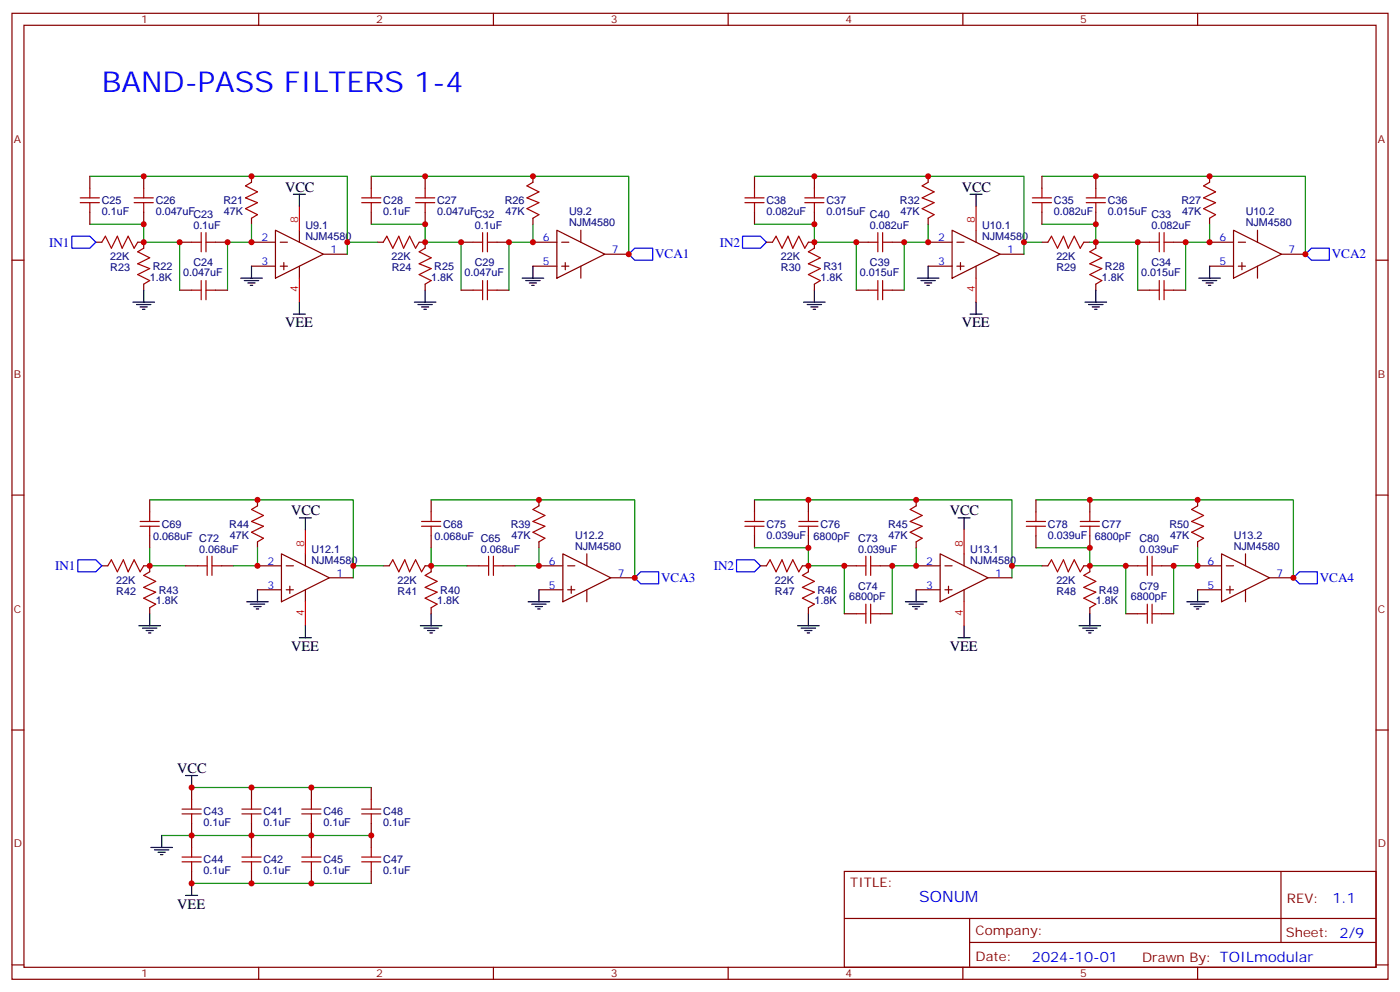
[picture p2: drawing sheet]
<svg xmlns="http://www.w3.org/2000/svg" width="412mm" height="292mm" viewBox="0 0 412 292" stroke-linecap="round" stroke-linejoin="round" font-family="sans-serif">
<g fill="none" stroke="#870000" stroke-width=".35">
<path d="M3.5 3.9h405.4v284.4h-405.4zM7.1 7.4h398.2v277.3h-398.2zM76.2 3.9v3.5M145.3 3.9v3.5M214.5 3.9v3.5M283.6 3.9v3.5M352.8 3.9v3.5M26.5 51.9v3.5M42.3 51.9v3.5M74.1 51.9v1.8M109.4 51.9v3.5M125.2 51.9v3.5"/>
<path d="M157 51.9v1.8M222.2 51.9v3.5M239.9 51.9v3.5M273.4 51.9v1.8M306.9 51.9v3.5M322.8 51.9v3.5M356.3 51.9v1.8M3.5 76.6h3.6M26.5 62.5v3.5M28.2 71.3h1.8M40.6 71.3h1.7v1.8M42.3 62.5v3.5"/>
<path d="M52.9 71.3h3.5M63.5 71.3h3.5M74.1 71.3h7M74.1 78.4h7M74.1 64.2v1.8M81.1 67.8l14.1 7-14.1 7.1zM82.5 71.3h2.2M82.5 78.4h2.2M83.6 77.3v2.1M88.2 67.8v3.5M88.2 78.4v3.5M95.2 74.8h7.1"/>
<path d="M109.4 62.5v3.5M111.1 71.3h1.8M123.5 71.3h1.7v1.8M125.2 62.5v3.5M135.8 71.3h3.5M146.4 71.3h3.5M157 71.3h7M157 78.4h7M157 64.2v1.8M164 67.8l14.2 7-14.2 7.1zM165.5 71.3h2.1M165.5 78.4h2.1"/>
<path d="M166.5 77.3v2.1M171.1 67.8v3.5M171.1 78.4v3.5M178.2 74.8h7M222.2 62.5v3.5M225.8 71.3h1.7M238.1 71.3h1.8v1.8M239.9 62.5v3.5M252.2 71.3h3.6M262.8 71.3h3.5M273.4 71.3h7.1M273.4 78.4h7.1"/>
<path d="M273.4 64.2v1.8M280.5 67.8l14.1 7-14.1 7.1zM281.9 71.3h2.1M281.9 78.4h2.1M282.9 77.3v2.1M287.5 67.8v3.5M287.5 78.4v3.5M294.6 74.8h7M306.9 71.3h1.8M306.9 62.5v3.5M319.3 71.3h1.7M322.8 62.5v3.5"/>
<path d="M322.8 71.3v1.8M335.1 71.3h3.6M345.7 71.3h3.5M356.3 71.3h7.1M356.3 78.4h7.1M356.3 64.2v1.8M363.4 67.8l14.1 7-14.1 7.1zM364.8 71.3h2.1M364.8 78.4h2.1M365.8 77.3v2.1M370.4 67.8v3.5M370.4 78.4v3.5"/>
<path d="M377.5 74.8h7M405.3 76.6h3.6M42.3 83.6v1.8M52.9 85.4h3.5M63.5 85.4h3.5M125.2 83.6v1.8M135.8 85.4h3.5M146.4 85.4h3.5M239.9 83.6v1.8M252.2 85.4h3.6M262.8 85.4h3.5M322.8 83.6v1.8"/>
<path d="M335.1 85.4h3.6M345.7 85.4h3.5M3.5 145.7h3.6M44.1 147.1v3.6M44.1 157.7v3.6M75.8 147.1v1.8M75.8 159.5v1.8M127 147.1v3.6M127 157.7v3.6M158.7 147.1v1.8M158.7 159.5v1.8M222.2 147.1v3.6"/>
<path d="M222.2 157.7v3.6M238.1 147.1v3.6M238.1 157.7v3.6M269.9 147.1v1.8M269.9 159.5v1.8M305.2 147.1v3.6M305.2 157.7v3.6M321 147.1v3.6M321 157.7v3.6M352.8 147.1v1.8M352.8 159.5v1.8M405.3 145.7h3.6"/>
<path d="M30 166.5h1.7M42.3 166.5h1.8v1.8M44.1 178.9v1.8M54.7 166.5h3.5M65.3 166.5h3.5M75.8 166.5h7.1M75.8 173.6h7.1M82.9 163l14.1 7.1-14.1 7zM84.3 166.5h2.1M84.3 173.6h2.1M85.4 172.5v2.2M90 163v3.5"/>
<path d="M90 173.6v3.5M97 170.1h7.1M112.9 166.5h1.8M125.2 166.5h1.8v1.8M127 178.9v1.8M137.6 166.5h3.5M148.2 166.5h3.5M158.7 166.5h7.1M158.7 173.6h7.1M165.8 163l14.1 7.1-14.1 7zM167.2 166.5h2.1M167.2 173.6h2.1"/>
<path d="M168.3 172.5v2.2M172.9 163v3.5M172.9 173.6v3.5M179.9 170.1h7.1M224 166.5h1.8M236.4 166.5h1.7v1.8M238.1 178.9v1.8M248.7 166.5h3.5M259.3 166.5h3.5M269.9 166.5h7M269.9 173.6h7M276.9 163l14.1 7.1-14.1 7z"/>
<path d="M278.3 166.5h2.2M278.3 173.6h2.2M279.4 172.5v2.2M284 163v3.5M284 173.6v3.5M291 170.1h7.1M306.9 166.5h1.8M319.3 166.5h1.7v1.8M321 178.9v1.8M331.6 166.5h3.5M342.2 166.5h3.5M352.8 166.5h7"/>
<path d="M352.8 173.6h7M359.8 163l14.1 7.1-14.1 7zM361.2 166.5h2.2M361.2 173.6h2.2M362.3 172.5v2.2M366.9 163v3.5M366.9 173.6v3.5M373.9 170.1h7.1M248.7 180.7h3.5M259.3 180.7h3.5M331.6 180.7h3.5M342.2 180.7h3.5"/>
<path d="M3.5 214.9h3.6M405.3 214.9h3.6M56.4 231.8v3.5M74.1 231.8v3.5M91.7 231.8v3.5M109.4 231.8v3.5M56.4 242.4v7M56.4 256.5v3.5M74.1 242.4v7M74.1 256.5v3.5M91.7 242.4v7M91.7 256.5v3.5"/>
<path d="M109.4 242.4v7M109.4 256.5v3.5M248.7 256.5h156.6v28.2h-156.6zM377.3 256.5v20.9M248.7 270.4h156.5M285.6 277.4h119.6M285.6 270.4v14.1M3.5 284h3.6M76.2 284.7v3.6M145.3 284.7v3.6M214.5 284.7v3.6M283.6 284.7v3.6"/>
<path d="M352.8 284.7v3.6M405.3 284h3.6"/>
</g>
<path d="M88.2 60.7v7.1M287.5 60.7v7.1M88.2 81.9v7M287.5 81.9v7M90 156v7M284 156v7M90 177.1v7.1M284 177.1v7.1" fill="none" stroke="#f00" stroke-width=".35"/>
<g fill="none" stroke="#000" stroke-width=".35">
<path d="M86.4 57.2h3.6M88.2 57.2v3.5M285.8 57.2h3.5M287.5 57.2v3.5M74.1 78.4v3.5M157 78.4v3.5M273.4 78.4v3.5M356.3 78.4v3.5M39.2 88.9h6.3M40.2 89.6h4.2M41.3 90.3h2.1M42 91.1h.7"/>
<path d="M42.3 85.4v3.5M70.9 81.9h6.4M72 82.6h4.2M73 83.3h2.1M73.7 84h.7M86.4 92.5h3.6M88.2 88.9v3.6M122.1 88.9h6.3M123.1 89.6h4.3M124.2 90.3h2.1M124.9 91.1h.7M125.2 85.4v3.5"/>
<path d="M153.8 81.9h6.4M154.9 82.6h4.2M155.9 83.3h2.1M156.6 84h.7M236.7 88.9h6.4M237.8 89.6h4.2M238.8 90.3h2.1M239.5 91.1h.7M239.9 85.4v3.5M270.2 81.9h6.4M271.3 82.6h4.2M272.3 83.3h2.2"/>
<path d="M273 84h.8M285.8 92.5h3.5M287.5 88.9v3.6M319.6 88.9h6.4M320.7 89.6h4.2M321.7 90.3h2.1M322.4 91.1h.7M322.8 85.4v3.5M353.1 81.9h6.4M354.2 82.6h4.2M355.2 83.3h2.2M356 84h.7"/>
<path d="M88.2 152.4h3.5M90 152.4v3.6M282.2 152.4h3.6M284 152.4v3.6M72.7 177.1h6.3M73.7 177.8h4.3M74.8 178.5h2.1M75.5 179.2h.7M75.8 173.6v3.5M155.6 177.1h6.3M156.6 177.8h4.3M157.7 178.5h2.1"/>
<path d="M158.4 179.2h.7M158.7 173.6v3.5M266.7 177.1h6.3M267.8 177.8h4.2M268.8 178.5h2.1M269.5 179.2h.7M269.9 173.6v3.5M349.6 177.1h6.4M350.7 177.8h4.2M351.7 178.5h2.1M352.4 179.2h.7M352.8 173.6v3.5"/>
<path d="M40.9 184.2h6.4M42 184.9h4.2M43 185.6h2.2M43.7 186.3h.7M44.1 180.7v3.5M88.2 187.7h3.5M90 184.2v3.5M123.8 184.2h6.4M124.9 184.9h4.2M125.9 185.6h2.2M126.6 186.3h.8M127 180.7v3.5"/>
<path d="M234.9 184.2h6.4M236 184.9h4.2M237.1 185.6h2.1M237.8 186.3h.7M238.1 180.7v3.5M282.2 187.7h3.6M284 184.2v3.5M317.9 184.2h6.3M318.9 184.9h4.2M320 185.6h2.1M320.7 186.3h.7M321 180.7v3.5"/>
<path d="M54.7 228.3h3.5M56.4 228.3v3.5M44.4 249.4h6.4M45.5 250.2h4.2M46.6 250.9h2.1M47.3 251.6h.7M47.6 245.9v3.5M54.7 263.6h3.5M56.4 260v3.6"/>
</g>
<g fill="none" stroke="#a10000" stroke-width=".35">
<path d="M23.6 58.2h5.7M23.6 59.7h5.7M26.5 55.4v2.8M26.5 59.7v2.8M39.5 58.2h5.7M39.5 59.7h5.7M42.3 55.4v2.8M42.3 59.7v2.8M74.1 53.7l-1.8 1 3.5 1.8-3.5 1.7 3.5 1.5-3.5 1.7 3.5 1.8-1.7 1M106.5 58.2h5.7M106.5 59.7h5.7M109.4 55.4v2.8"/>
<path d="M109.4 59.7v2.8M122.4 58.2h5.7M122.4 59.7h5.7M125.2 55.4v2.8M125.2 59.7v2.8M157 53.7l-1.8 1 3.5 1.8-3.5 1.7 3.5 1.5-3.5 1.7 3.5 1.8-1.7 1M219.4 58.2h5.7M219.4 59.7h5.7M222.2 55.4v2.8M222.2 59.7v2.8M237.1 58.2h5.6M237.1 59.7h5.6"/>
<path d="M239.9 55.4v2.8M239.9 59.7v2.8M273.4 53.7l-1.8 1 3.6 1.8-3.6 1.7 3.6 1.5-3.6 1.7 3.6 1.8-1.8 1M304.1 58.2h5.6M304.1 59.7h5.6M306.9 55.4v2.8M306.9 59.7v2.8M320 58.2h5.6M320 59.7h5.6M322.8 55.4v2.8M322.8 59.7v2.8M356.3 53.7l-1.8 1 3.6 1.8-3.6 1.7 3.6 1.5-3.6 1.7 3.6 1.8-1.8 1"/>
<path d="M30 71.3l1-1.8 1.8 3.6 1.8-3.6 1.4 3.6 1.7-3.6 1.8 3.6 1.1-1.8M42.3 73.1l-1.7 1 3.5 1.8-3.5 1.7 3.5 1.5-3.5 1.7 3.5 1.8-1.8 1M56.4 71.3h2.9M59.3 68.5v5.6M60.7 71.3h2.8M60.7 68.5v5.6M112.9 71.3l1-1.8 1.8 3.6 1.8-3.6 1.4 3.6 1.7-3.6 1.8 3.6 1.1-1.8M125.2 73.1l-1.7 1 3.5 1.8-3.5 1.7 3.5 1.5-3.5 1.7 3.5 1.8-1.8 1M139.3 71.3h2.9M142.2 68.5v5.6M143.6 71.3h2.8M143.6 68.5v5.6"/>
<path d="M227.5 71.3l1.1-1.8 1.8 3.6 1.7-3.6 1.4 3.6 1.8-3.6 1.8 3.6 1-1.8M239.9 73.1l-1.8 1 3.6 1.8-3.6 1.7 3.6 1.5-3.6 1.7 3.6 1.8-1.8 1M255.8 71.3h2.8M258.6 68.5v5.6M260 71.3h2.8M260 68.5v5.6M308.7 71.3l1-1.8 1.8 3.6 1.8-3.6 1.4 3.6 1.7-3.6 1.8 3.6 1.1-1.8M322.8 73.1l-1.8 1 3.6 1.8-3.6 1.7 3.6 1.5-3.6 1.7 3.6 1.8-1.8 1M338.7 71.3h2.8M341.5 68.5v5.6M342.9 71.3h2.8M342.9 68.5v5.6"/>
<path d="M56.4 85.4h2.9M59.3 82.6v5.6M60.7 82.6v5.6M60.7 85.4h2.8M139.3 85.4h2.9M142.2 82.6v5.6M143.6 85.4h2.8M143.6 82.6v5.6M255.8 85.4h2.8M258.6 82.6v5.6M260 85.4h2.8M260 82.6v5.6"/>
<path d="M338.7 85.4h2.8M341.5 82.6v5.6M342.9 85.4h2.8M342.9 82.6v5.6M41.3 153.5h5.6M41.3 154.9h5.6M44.1 150.7v2.8M44.1 154.9v2.8M75.8 148.9l-1.7 1.1 3.5 1.7-3.5 1.8 3.5 1.4-3.5 1.8 3.5 1.7-1.8 1.1M124.2 153.5h5.6M124.2 154.9h5.6M127 150.7v2.8"/>
<path d="M127 154.9v2.8M158.7 148.9l-1.7 1.1 3.5 1.7-3.5 1.8 3.5 1.4-3.5 1.8 3.5 1.7-1.8 1.1M219.4 153.5h5.7M219.4 154.9h5.7M222.2 150.7v2.8M222.2 154.9v2.8M235.3 153.5h5.6M235.3 154.9h5.6M238.1 150.7v2.8M238.1 154.9v2.8M269.9 148.9l-1.8 1.1 3.5 1.7-3.5 1.8 3.5 1.4-3.5 1.8 3.5 1.7-1.7 1.1M302.3 153.5h5.7"/>
<path d="M302.3 154.9h5.7M305.2 150.7v2.8M305.2 154.9v2.8M318.2 153.5h5.6M318.2 154.9h5.6M321 150.7v2.8M321 154.9v2.8M352.8 148.9l-1.8 1.1 3.5 1.7-3.5 1.8 3.5 1.4-3.5 1.8 3.5 1.7-1.7 1.1M31.7 166.5l1.1-1.7 1.8 3.5 1.7-3.5 1.4 3.5 1.8-3.5 1.8 3.5 1-1.8M44.1 168.3l-1.8 1.1 3.6 1.7-3.6 1.8 3.6 1.4-3.6 1.8 3.6 1.7-1.8 1.1M58.2 166.5h2.8M61 163.7v5.7"/>
<path d="M62.4 166.5h2.9M62.4 163.7v5.7M114.7 166.5l1-1.7 1.8 3.5 1.7-3.5 1.4 3.5 1.8-3.5 1.8 3.5 1-1.8M127 168.3l-1.8 1.1 3.6 1.7-3.6 1.8 3.6 1.4-3.6 1.8 3.6 1.7-1.8 1.1M141.1 166.5h2.8M143.9 163.7v5.7M145.3 166.5h2.9M145.3 163.7v5.7M225.8 166.5l1-1.7 1.8 3.5 1.8-3.5 1.4 3.5 1.7-3.5 1.8 3.5 1.1-1.8M238.1 168.3l-1.7 1.1 3.5 1.7-3.5 1.8 3.5 1.4-3.5 1.8 3.5 1.7-1.8 1.1M252.2 166.5h2.9M255.1 163.7v5.7"/>
<path d="M255.1 177.8v5.7M256.5 166.5h2.8M256.5 163.7v5.7M256.5 177.8v5.7M308.7 166.5l1-1.7 1.8 3.5 1.8-3.5 1.4 3.5 1.7-3.5 1.8 3.5 1.1-1.8M321 168.3l-1.7 1.1 3.5 1.7-3.5 1.8 3.5 1.4-3.5 1.8 3.5 1.7-1.8 1.1M335.1 166.5h2.9M338 163.7v5.7M338 177.8v5.7M339.4 166.5h2.8M339.4 163.7v5.7M339.4 177.8v5.7"/>
<path d="M252.2 180.7h2.9M256.5 180.7h2.8M335.1 180.7h2.9M339.4 180.7h2.8M53.6 238.2h5.7M53.6 239.6h5.7M56.4 235.3v2.9M56.4 239.6v2.8M71.3 238.2h5.6M71.3 239.6h5.6M74.1 235.3v2.9M74.1 239.6v2.8"/>
<path d="M88.9 238.2h5.6M88.9 239.6h5.6M91.7 235.3v2.9M91.7 239.6v2.8M106.5 238.2h5.7M106.5 239.6h5.7M109.4 235.3v2.9M109.4 239.6v2.8M53.6 252.3h5.7M53.6 253.7h5.7M56.4 249.4v2.9M56.4 253.7v2.8"/>
<path d="M71.3 252.3h5.6M71.3 253.7h5.6M74.1 249.4v2.9M74.1 253.7v2.8M88.9 252.3h5.6M88.9 253.7h5.6M91.7 249.4v2.9M91.7 253.7v2.8M106.5 252.3h5.7M106.5 253.7h5.7M109.4 249.4v2.9M109.4 253.7v2.8"/>
</g>
<g fill="none" stroke="#008700" stroke-width=".35">
<path d="M26.5 51.9h75.8v22.9M109.4 51.9h75.8v22.9M222.2 51.9h79.4v22.9M306.9 51.9h77.6v22.9M26.5 66h15.8v5.3h10.6v14.1M74.1 66v5.3h-7.1v14.1M102.3 71.3h8.8M109.4 66h15.8v5.3h10.6v14.1M157 66v5.3h-7.1v14.1M222.2 66h17.7v5.3h12.3v14.1M273.4 66v5.3h-7.1v14.1M301.6 71.3h5.3"/>
<path d="M306.9 66h15.9v5.3h12.3v14.1M321 71.3h1.8M356.3 66v5.3h-7.1v14.1M44.1 147.1h60v23M127 147.1h60v23M222.2 147.1h75.9v23M305.2 147.1h75.8v23M44.1 161.3v5.2h10.6M75.8 161.3v5.2h-7M104.1 166.5h8.8M127 161.3v5.2h10.6M158.7 161.3v5.2h-7"/>
<path d="M222.2 161.3h15.9v5.2h10.6v14.2M269.9 161.3v5.2h-7.1v14.2M298.1 166.5h8.8M305.2 161.3h15.8v5.2h10.6v14.2M352.8 161.3v5.2h-7.1v14.2M56.4 231.8h53M47.6 245.9h61.8M56.4 260h53"/>
</g>
<path d="M21.2 69.5h5.3l1.7 1.8-1.7 1.8h-5.3zM185.2 74.8l1.8-1.7h5.3v3.5h-5.3zM218.7 69.5h5.3l1.8 1.8-1.8 1.8h-5.3zM384.5 74.8l1.8-1.7h5.3v3.5h-5.3zM22.9 164.8h5.3l1.8 1.7-1.8 1.8h-5.3zM187 170.1l1.7-1.8h5.3v3.5h-5.3zM217 164.8h5.2l1.8 1.7-1.8 1.8h-5.2zM381 170.1l1.8-1.8h5.3v3.5h-5.3z" fill="none" stroke="#00f" stroke-width=".35"/>
<g fill="#c00">
<circle cx="74.1" cy="71.3" r=".88"/>
<circle cx="67" cy="71.3" r=".88"/>
<circle cx="74.1" cy="51.9" r=".88"/>
<circle cx="42.3" cy="51.9" r=".88"/>
<circle cx="52.9" cy="71.3" r=".88"/>
<circle cx="42.3" cy="71.3" r=".88"/>
<circle cx="42.3" cy="66" r=".88"/>
<circle cx="125.2" cy="66" r=".88"/>
<circle cx="125.2" cy="71.3" r=".88"/>
<circle cx="135.8" cy="71.3" r=".88"/>
<circle cx="125.2" cy="51.9" r=".88"/>
<circle cx="157" cy="51.9" r=".88"/>
<circle cx="149.9" cy="71.3" r=".88"/>
<circle cx="157" cy="71.3" r=".88"/>
<circle cx="102.3" cy="71.3" r=".88"/>
<circle cx="185.2" cy="74.8" r=".88"/>
<circle cx="301.6" cy="71.3" r=".88"/>
<circle cx="349.3" cy="71.3" r=".88"/>
<circle cx="356.3" cy="51.9" r=".88"/>
<circle cx="335.1" cy="71.3" r=".88"/>
<circle cx="252.2" cy="71.3" r=".88"/>
<circle cx="273.4" cy="51.9" r=".88"/>
<circle cx="266.3" cy="71.3" r=".88"/>
<circle cx="239.9" cy="66" r=".88"/>
<circle cx="239.9" cy="51.9" r=".88"/>
<circle cx="239.9" cy="71.3" r=".88"/>
<circle cx="322.8" cy="66" r=".88"/>
<circle cx="322.8" cy="51.9" r=".88"/>
<circle cx="322.8" cy="71.3" r=".88"/>
<circle cx="273.4" cy="71.3" r=".88"/>
<circle cx="356.3" cy="71.3" r=".88"/>
<circle cx="384.5" cy="74.8" r=".88"/>
<circle cx="56.4" cy="245.9" r=".88"/>
<circle cx="109.4" cy="245.9" r=".88"/>
<circle cx="56.4" cy="260" r=".88"/>
<circle cx="56.4" cy="231.8" r=".88"/>
<circle cx="74.1" cy="231.8" r=".88"/>
<circle cx="91.7" cy="231.8" r=".88"/>
<circle cx="74.1" cy="245.9" r=".88"/>
<circle cx="91.7" cy="245.9" r=".88"/>
<circle cx="74.1" cy="260" r=".88"/>
<circle cx="91.7" cy="260" r=".88"/>
<circle cx="158.8" cy="166.5" r=".88"/>
<circle cx="127" cy="166.5" r=".88"/>
<circle cx="44.1" cy="166.5" r=".88"/>
<circle cx="381" cy="170.1" r=".88"/>
<circle cx="298.1" cy="166.5" r=".88"/>
<circle cx="352.8" cy="166.5" r=".88"/>
<circle cx="345.7" cy="166.5" r=".88"/>
<circle cx="352.8" cy="147.1" r=".88"/>
<circle cx="321" cy="147.1" r=".88"/>
<circle cx="331.6" cy="166.5" r=".88"/>
<circle cx="321" cy="166.5" r=".88"/>
<circle cx="321" cy="161.3" r=".88"/>
<circle cx="238.1" cy="161.3" r=".88"/>
<circle cx="238.1" cy="166.5" r=".88"/>
<circle cx="248.7" cy="166.5" r=".88"/>
<circle cx="238.1" cy="147.1" r=".88"/>
<circle cx="269.9" cy="147.1" r=".88"/>
<circle cx="262.8" cy="166.5" r=".88"/>
<circle cx="269.9" cy="166.5" r=".88"/>
<circle cx="75.8" cy="166.5" r=".88"/>
<circle cx="75.8" cy="147.1" r=".88"/>
<circle cx="158.8" cy="147.1" r=".88"/>
<circle cx="104.1" cy="166.5" r=".88"/>
<circle cx="187" cy="170.1" r=".88"/>
</g>
<text font-size="8.5" fill="#00f" x="30" y="27.2">BAND-PASS FILTERS 1-4</text>
<text font-size="4.6" fill="#00f" x="270.8" y="265.5">SONUM</text>
<g font-size="4.2">
<text x="84" y="56.5">VCC</text>
<text x="283.3" y="56.5">VCC</text>
<text x="84" y="96.3">VEE</text>
<text x="283.3" y="96.3">VEE</text>
<text x="85.7" y="151.7">VCC</text>
<text x="279.8" y="151.7">VCC</text>
<text x="85.7" y="191.6">VEE</text>
<text x="279.8" y="191.6">VEE</text>
<text x="52.2" y="227.6">VCC</text>
<text x="52.2" y="267.4">VEE</text>
</g>
<g font-size="4.2" fill="#00f">
<text x="392.5" y="265.8">1.1</text>
<text x="304" y="283.1">2024-10-01</text>
</g>
<g font-size="3.9" fill="#00f">
<text x="14.4" y="72.6">IN1</text>
<text x="193" y="76.1">VCA1</text>
<text x="212" y="72.6">IN2</text>
<text x="392.3" y="76">VCA2</text>
<text x="16.2" y="167.8">IN1</text>
<text x="210.2" y="167.8">IN2</text>
<text x="194.7" y="171.3">VCA3</text>
<text x="388.8" y="171.3">VCA4</text>
</g>
<g font-size="3.9" fill="#800">
<text x="250.5" y="261.1">TITLE:</text>
<text x="379.1" y="265.8">REV:</text>
<text x="287.4" y="275.3">Company:</text>
<text x="378.7" y="275.9">Sheet: 2/9</text>
<text x="287.4" y="283">Date:</text>
<text x="336.4" y="283.1">Drawn By: TOILmodular</text>
</g>
<g font-size="3.2" fill="#800">
<text x="41.6" y="6.9">1</text>
<text x="110.8" y="6.9">2</text>
<text x="179.9" y="6.9">3</text>
<text x="249.1" y="6.9">4</text>
<text x="318.2" y="6.9">5</text>
<text x="4.1" y="42">A</text>
<text x="405.9" y="42">A</text>
<text x="4.1" y="111.2">B</text>
<text x="405.9" y="111.2">B</text>
<text x="4.1" y="180.3">C</text>
<text x="405.9" y="180.3">C</text>
<text x="4.1" y="249.4">D</text>
<text x="405.9" y="249.4">D</text>
<text x="41.6" y="287.7">1</text>
<text x="110.8" y="287.7">2</text>
<text x="179.9" y="287.7">3</text>
<text x="249.1" y="287.7">4</text>
<text x="318.2" y="287.7">5</text>
</g>
<g font-size="3.2" fill="#000080">
<text x="30" y="63.3">0.1uF</text>
<text x="30" y="60.1">C25</text>
<text x="45.9" y="63.3">0.047uF</text>
<text x="45.9" y="60.1">C26</text>
<text x="57" y="64.2">C23</text>
<text x="65.8" y="60.1">R21</text>
<text x="66" y="63.3">47K</text>
<text x="112.9" y="63.3">0.1uF</text>
<text x="112.9" y="60.1">C28</text>
<text x="128.8" y="63.3">0.047uF</text>
<text x="128.8" y="60.1">C27</text>
<text x="139.9" y="64.2">C32</text>
<text x="148.7" y="60.1">R26</text>
<text x="148.9" y="63.3">47K</text>
<text x="167.6" y="63.4">U9.2</text>
<text x="225.8" y="63.3">0.082uF</text>
<text x="225.8" y="60.1">C38</text>
<text x="243.4" y="63.3">0.015uF</text>
<text x="243.4" y="60.1">C37</text>
<text x="256.3" y="64.2">C40</text>
<text x="265.1" y="60.1">R32</text>
<text x="265.3" y="63.3">47K</text>
<text x="310.4" y="63.3">0.082uF</text>
<text x="310.4" y="60.1">C35</text>
<text x="326.3" y="63.3">0.015uF</text>
<text x="326.3" y="60.1">C36</text>
<text x="339.2" y="64.2">C33</text>
<text x="348" y="60.1">R27</text>
<text x="348.2" y="63.3">47K</text>
<text x="366.9" y="63.4">U10.2</text>
<text x="57" y="67.4">0.1uF</text>
<text x="90" y="70.7">NJM4580</text>
<text x="90" y="67.5">U9.1</text>
<text x="139.9" y="67.4">0.1uF</text>
<text x="167.6" y="66.6">NJM4580</text>
<text x="256.3" y="67.4">0.082uF</text>
<text x="289.3" y="70.7">NJM4580</text>
<text x="289.3" y="67.5">U10.1</text>
<text x="339.2" y="67.4">0.082uF</text>
<text x="366.9" y="66.6">NJM4580</text>
<text x="32.5" y="76.6">22K</text>
<text x="115.4" y="76.6">22K</text>
<text x="230" y="76.6">22K</text>
<text x="311.2" y="76.6">22K</text>
<text x="32.5" y="79.8">R23</text>
<text x="44.1" y="82.7">1.8K</text>
<text x="45" y="79.5">R22</text>
<text x="53.9" y="81.3">0.047uF</text>
<text x="57" y="78.4">C24</text>
<text x="115.4" y="79.8">R24</text>
<text x="127" y="82.7">1.8K</text>
<text x="127.9" y="79.5">R25</text>
<text x="136.8" y="81.3">0.047uF</text>
<text x="139.9" y="78.4">C29</text>
<text x="230" y="79.8">R30</text>
<text x="241.7" y="82.7">1.8K</text>
<text x="242.6" y="79.5">R31</text>
<text x="253.3" y="81.3">0.015uF</text>
<text x="256.3" y="78.4">C39</text>
<text x="311.2" y="79.8">R29</text>
<text x="324.6" y="82.7">1.8K</text>
<text x="325.5" y="79.5">R28</text>
<text x="336.2" y="81.3">0.015uF</text>
<text x="339.2" y="78.4">C34</text>
<text x="47.6" y="155.3">C69</text>
<text x="67.6" y="155.3">R44</text>
<text x="130.5" y="155.3">C68</text>
<text x="150.5" y="155.3">R39</text>
<text x="225.8" y="155.3">C75</text>
<text x="241.7" y="155.3">C76</text>
<text x="261.6" y="155.3">R45</text>
<text x="308.7" y="155.3">C78</text>
<text x="324.6" y="155.3">C77</text>
<text x="344.5" y="155.3">R50</text>
<text x="45.1" y="158.9">0.068uF C72</text>
<text x="67.7" y="158.5">47K</text>
<text x="128" y="158.9">0.068uF C65</text>
<text x="150.6" y="158.5">47K</text>
<text x="169.4" y="161.8">NJM4580</text>
<text x="169.4" y="158.6">U12.2</text>
<text x="225.8" y="158.5">0.039uF</text>
<text x="239.6" y="158.9">6800pF</text>
<text x="252.7" y="159.5">C73</text>
<text x="261.8" y="158.5">47K</text>
<text x="308.7" y="158.5">0.039uF</text>
<text x="322.5" y="158.9">6800pF</text>
<text x="335.6" y="159.5">C80</text>
<text x="344.7" y="158.5">47K</text>
<text x="363.4" y="161.8">NJM4580</text>
<text x="363.4" y="158.6">U13.2</text>
<text x="58.7" y="162.7">0.068uF</text>
<text x="91.7" y="165.9">NJM4580</text>
<text x="91.7" y="162.8">U12.1</text>
<text x="141.6" y="162.7">0.068uF</text>
<text x="252.7" y="162.7">0.039uF</text>
<text x="285.8" y="165.9">NJM4580</text>
<text x="285.8" y="162.8">U13.1</text>
<text x="335.6" y="162.7">0.039uF</text>
<text x="34.2" y="171.8">22K</text>
<text x="117.1" y="171.8">22K</text>
<text x="228.3" y="171.8">22K</text>
<text x="252.7" y="173.6">C74</text>
<text x="311.2" y="171.8">22K</text>
<text x="335.6" y="173.6">C79</text>
<text x="34.2" y="175">R42</text>
<text x="45.9" y="177.9">1.8K</text>
<text x="46.8" y="174.7">R43</text>
<text x="117.1" y="175">R41</text>
<text x="128.8" y="177.9">1.8K</text>
<text x="129.7" y="174.7">R40</text>
<text x="228.3" y="175">R47</text>
<text x="239.9" y="177.9">1.8K</text>
<text x="240.8" y="174.7">R46</text>
<text x="250.2" y="176.5">6800pF</text>
<text x="311.2" y="175">R48</text>
<text x="322.8" y="177.9">1.8K</text>
<text x="323.7" y="174.7">R49</text>
<text x="333.1" y="176.5">6800pF</text>
<text x="60" y="240">C43</text>
<text x="77.6" y="240">C41</text>
<text x="95.2" y="240">C46</text>
<text x="112.9" y="240">C48</text>
<text x="60" y="243.2">0.1uF</text>
<text x="77.6" y="243.2">0.1uF</text>
<text x="95.2" y="243.2">0.1uF</text>
<text x="112.9" y="243.2">0.1uF</text>
<text x="60" y="257.3">0.1uF</text>
<text x="60" y="254.1">C44</text>
<text x="77.6" y="257.3">0.1uF</text>
<text x="77.6" y="254.1">C42</text>
<text x="95.2" y="257.3">0.1uF</text>
<text x="95.2" y="254.1">C45</text>
<text x="112.9" y="257.3">0.1uF</text>
<text x="112.9" y="254.1">C47</text>
</g>
<g font-size="3.2" fill="#f00">
<text x="87.8" y="65.7" transform="rotate(-90 87.8 65.7)">8</text>
<text x="287.2" y="65.7" transform="rotate(-90 287.2 65.7)">8</text>
<text x="87.8" y="86" transform="rotate(-90 87.8 86)">4</text>
<text x="287.2" y="86" transform="rotate(-90 287.2 86)">4</text>
<text x="89.6" y="160.9" transform="rotate(-90 89.6 160.9)">8</text>
<text x="283.6" y="160.9" transform="rotate(-90 283.6 160.9)">8</text>
<text x="89.6" y="181.3" transform="rotate(-90 89.6 181.3)">4</text>
<text x="283.6" y="181.3" transform="rotate(-90 283.6 181.3)">4</text>
</g>
<g font-size="3.2" fill="#00f">
<text x="77" y="70.9">2</text>
<text x="159.9" y="70.9">6</text>
<text x="276.3" y="70.9">2</text>
<text x="359.2" y="70.9">6</text>
<text x="77" y="78">3</text>
<text x="97.4" y="74.5">1</text>
<text x="159.9" y="78">5</text>
<text x="180.3" y="74.5">7</text>
<text x="276.3" y="78">3</text>
<text x="296.7" y="74.5">1</text>
<text x="359.2" y="78">5</text>
<text x="379.6" y="74.5">7</text>
<text x="78.8" y="166.2">2</text>
<text x="161.7" y="166.2">6</text>
<text x="272.8" y="166.2">2</text>
<text x="355.7" y="166.2">6</text>
<text x="78.8" y="173.2">3</text>
<text x="99.1" y="169.7">1</text>
<text x="161.7" y="173.2">5</text>
<text x="182" y="169.7">7</text>
<text x="272.8" y="173.2">3</text>
<text x="293.2" y="169.7">1</text>
<text x="355.7" y="173.2">5</text>
<text x="376.1" y="169.7">7</text>
</g>
</svg>
